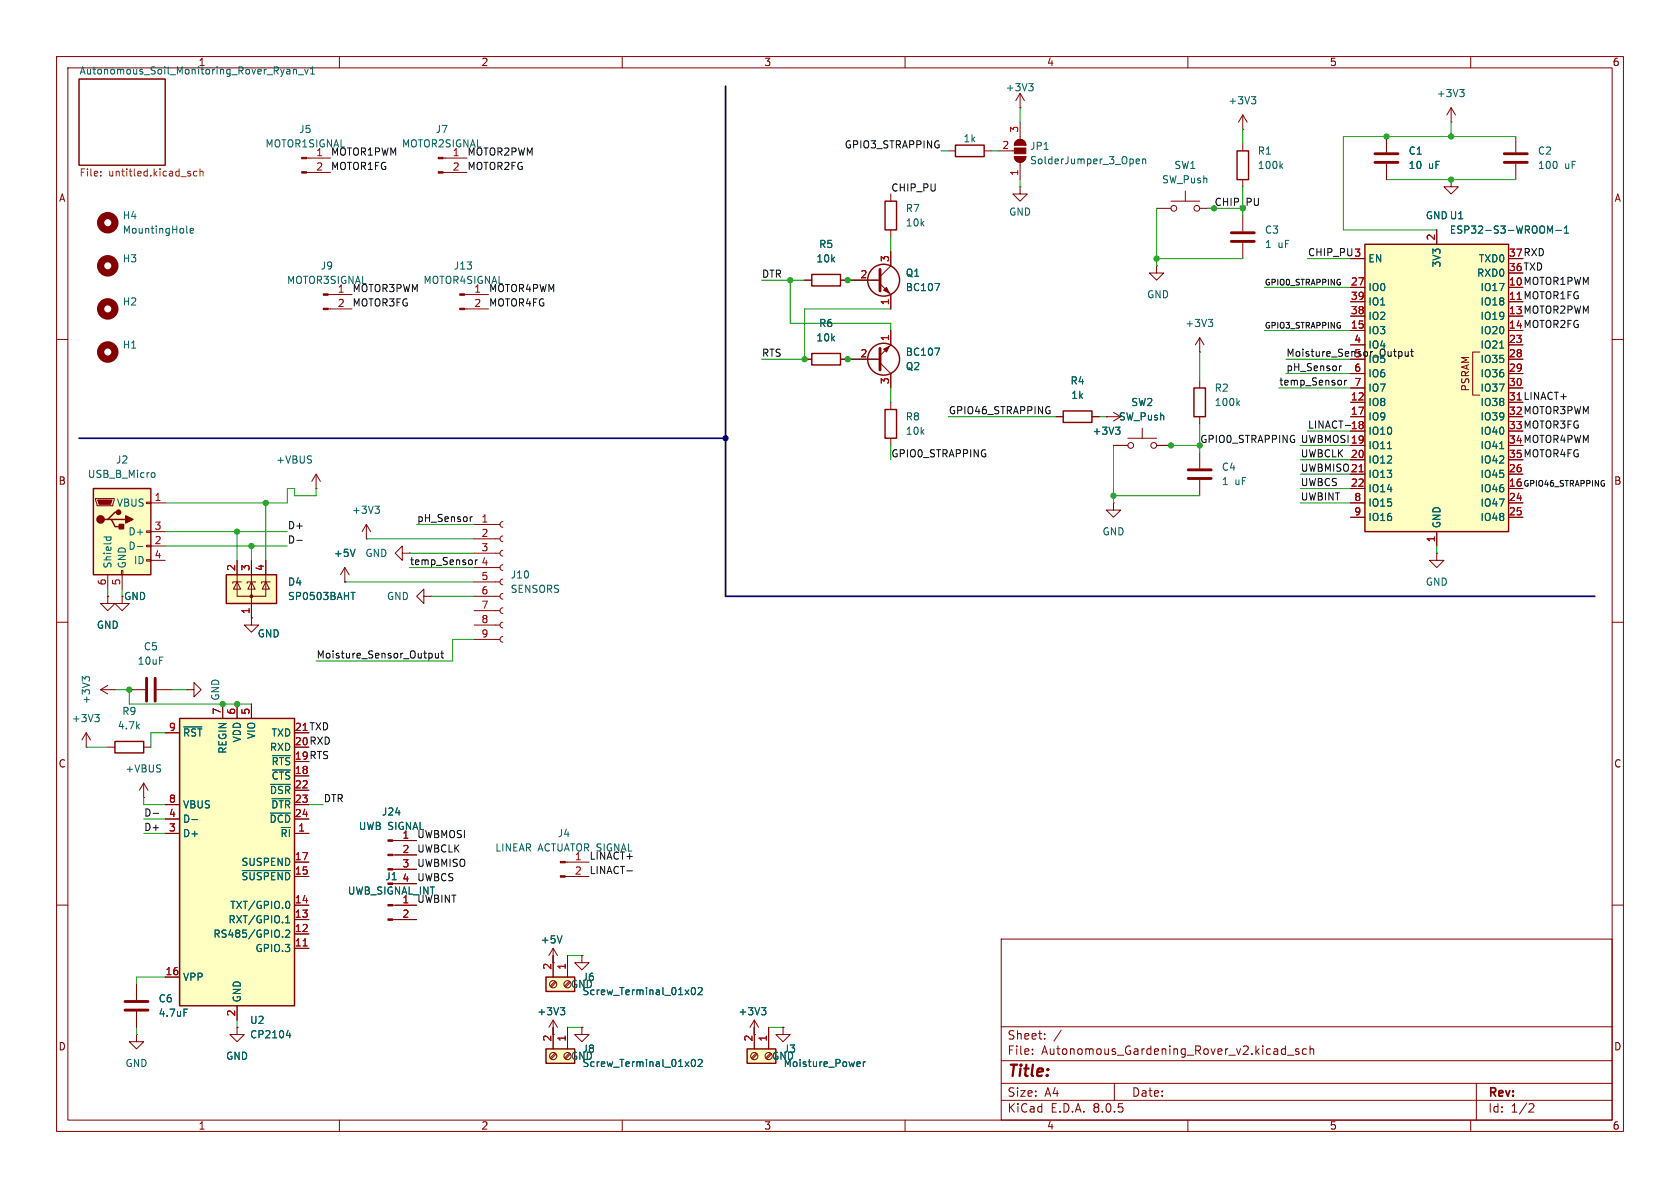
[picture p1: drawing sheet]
<svg xmlns="http://www.w3.org/2000/svg" width="297mm" height="210mm" viewBox="0 0 297 210" stroke-linecap="round" stroke-linejoin="round" font-family="sans-serif">
<g fill="none" stroke="#840000" stroke-width=".18">
<path d="M10 10h277v190h-277zM12 12h273v186h-273zM14 14h15.2v15.2h-15.2zM60 10v2M110 10v2M160 10v2M210 10v2M260 10v2M157.5 34.3v1.3M176.5 26.7h2.8M179.3 27.7h2.1a1.02 1.02 0 0 1-1.1 1 1.02 1.02 0 0 1-1-1zM179.6 24.9a1.02 1.02 0 0 1 1.1-.2 1.02 1.02 0 0 1 .7 1h-2.1z"/>
<path d="M180.3 33v1.3h1.3l-1.3 1.3-1.2-1.3h1.2M180.3 33h.1M180.3 21.6v3M180.3 28.7v3.1M204.5 36.8h2.5M207 35.6h5.1M209.5 33.8v1.8M212.1 36.8h2.5M219.7 22.9h.1M219.7 20.3l-.8 1.3M219.7 20.3v2.6M219.7 25.4v1.3"/>
<path d="M219.7 31.8v1.2M219.7 20.3l.8 1.3M245.1 24.1v2.8M245.1 29v2.8M10 60h2M149.9 49.5h5.7M155.6 50.2l1.9 1.9v2.5M157.5 44.5v2.5l-1.9 1.9M157.5 40.6v1.3M285 60h2M10 110h2M21.6 105.4v1.3h1.3l-1.3 1.3-1.3-1.3h1.3"/>
<path d="M44.4 109.2v1.3h1.3l-1.3 1.3-1.2-1.3h1.2M44.4 109.2h.1M285 110h2M22.9 121.9h2.8M27.7 121.9h2.8M33 121.9h1.3v-1.2l1.3 1.2-1.3 1.3v-1.3M33 121.9h.1M10 160h2M285 160h2M97.8 167.6l-.8 1.3M97.8 167.6v2.6M97.8 167.6l.8 1.3"/>
<path d="M177 166h108v32h-108zM41.9 181.6v1.3h1.3l-1.3 1.3-1.3-1.3h1.3M41.9 181.6h.1M60 198v2M110 198v2M160 198v2M177 194.5h108M177 191.5h108M177 187.5h108M177 181.5h108M182.5 186.3v.1M182.5 185.5v.1"/>
<path d="M184.7 183.6v.1M184.7 182.8v.1M187.6 182.1l-1.3 2M197 191.5v3M210 198v2M227.6 186.5h1.1M229.6 185.5l-.4-.1-.2 .2 .1 .2 .5 .2v.3h-.6M231 185.5l-.5-.1-.3 .3v.4l.2 .2h.6M231.6 185.5l.2-.1 .4 .1v.9M231.6 184.9v1.5M260 198v2M261 191.5v6.5"/>
<path d="M270.5 195.1l.5 .1 .2 .3-1 1.1h1"/>
<circle cx="207.5" cy="36.8" r=".51"/>
<circle cx="211.6" cy="36.8" r=".51"/>
</g>
<g fill="none" stroke="#006464" stroke-width=".18">
<path d="M50.8 12.2l.4 .1 .1 .8M51.3 13l-.5 .1M51.3 12.6h-.5M51.9 12.4l.1-.2 .4 .1v.8M51.9 12.2v.9M52.7 13.2h1M53.9 12.2l.3 .9 .3-.9M54.9 13.1h.7M54.9 12.2l.4-.4v1.3M221.2 17.1h.8l-.4 .5M221.8 17.6l.2 .2v.3l-.2 .3M200.8 28.5l.7-.1-.1-.2-.4-.1-.2 .2 .1 .6h.5"/>
<path d="M202 28.2l.2-.1 .3 .1v.8M202 28.1v.9M226.4 29.3l.4 .5M226.8 28.9l-.5 .5M165.3 50.1h.8l-.5 1.3M99.4 165.4l-.5 1.3"/>
</g>
<path d="M17.8 31v.1M17.8 30.3v.2M34.8 30.3h-.3l-.3 .2 .1 .6h.5M35.4 30.4l.1-.1h.3l.1 .8M35.4 29.8v1.3" fill="none" stroke="#725600" stroke-width=".18"/>
<path d="M243.1 28.7h4M243.1 27.2h4M155.6 47.6v3.8M25.9 119.9v4.1M27.4 119.9v4.1" fill="none" stroke="#840000" stroke-width=".51"/>
<g fill="#840000" stroke="#840000" stroke-width=".18">
<path d="M156.2 51.3l.5-.5 .5 1z"/>
<path d="M179.3 27.7h2.1a1.02 1.02 0 0 1-1.1 1 1.02 1.02 0 0 1-1-1z"/>
<path d="M179.3 26.2h2.1v1h-2.1z"/>
<path d="M179.6 24.9a1.02 1.02 0 0 1 1.1-.2 1.02 1.02 0 0 1 .7 1h-2.1z"/>
</g>
<g fill="none" stroke="#840000" stroke-width=".25">
<path d="M156.5 35.6h2v5h-2zM218.7 26.7h2v5.1h-2z"/>
<circle cx="156.2" cy="49.5" r="2.82"/>
</g>
<path d="M16.5 86.4h10.2v15.2h-10.2z" fill="#ffffc2"/>
<path d="M16.5 86.4h10.2v15.2h-10.2zM19 91.8h.7l.6 1.3h1.3M19.7 91.8h2.5M21 90.6h-.7l-1.3 1.2h-.6" fill="none" stroke="#840000" stroke-width=".25"/>
<g fill="#840000" stroke="#840000" stroke-width=".25">
<path d="M22.2 91.2l1.3 .6-1.3 .7z"/>
<path d="M21.1 92.7h.7v.8h-.7z"/>
<circle cx="17.8" cy="91.8" r=".63"/>
<circle cx="21" cy="90.6" r=".38"/>
</g>
<g fill="none" stroke="#840000" stroke-width=".18">
<path d="M256.5 19.1l-.7 1.2M256.5 19.1v2.5M256.5 19.1l.8 1.2M256.5 21.6h.1M16.9 88.1h3.3v.3l-.3 1h-2.8zM25.9 98.9h.8v.3h-.8zM25.9 96.4h.8v.2h-.8zM25.9 93.9h.8v.2h-.8zM25.9 88.8h.8v.2h-.8zM26.7 88.9h2.5M26.7 96.5h2.5M26.7 94h2.5"/>
<path d="M26.7 99.1h2.5M19 101.6v2.5M21.5 100.8h.2v.8h-.2zM21.6 101.6v2.5M69.4 162.6h4.3M69.4 160h4.3"/>
</g>
<g fill="#840000" stroke="#840000" stroke-width=".18">
<path d="M17.3 88.4h2.5l-.2 .8h-2.1z"/>
<path d="M68.6 162.4h.8v.3h-.8z"/>
<path d="M68.6 159.9h.8v.2h-.8z"/>
</g>
<path d="M258.1 15.8h.7l-.4 .5M258.6 16.3l.2 .2v.3l-.2 .3M18.4 94.9h1.2M18.8 94.9v.4M19.6 94.9v.4M24.3 96.6h1M27 83.6h.3l.1 .2-.1 .5-.3 .1" fill="none" stroke="#006464" stroke-width=".18"/>
<path d="M241.3 43.2h25.4v50.8h-25.4z" fill="#ffffc2"/>
<g fill="none" stroke="#840000" stroke-width=".25">
<path d="M168.9 25.7h5.1v2h-5.1zM143.5 48.5h5.1v2h-5.1zM241.3 43.2h25.4v50.8h-25.4zM143.5 62.5h5.1v2h-5.1zM20.3 131.1h5.1v2h-5.1z"/>
<circle cx="156.2" cy="63.5" r="2.82"/>
</g>
<g fill="none" stroke="#840000" stroke-width=".18">
<path d="M180.3 19.1h.1M180.3 16.5l-.7 1.3M180.3 16.5v2.6M180.3 16.5l.8 1.3M167.6 26.7h1.3M174 26.7h1.3M219.7 38.1v2.8M256.5 31.8v1.2h1.3l-1.3 1.3-1.2-1.3h1.2M256.5 31.8h.1M268 24.1v2.8M268 29v2.8M142.2 49.5h1.3"/>
<path d="M148.6 49.5h1.3M157.5 58.4v2.6l-1.9 1.9M204.5 47v1.3h1.2l-1.2 1.2-1.3-1.2h1.3M204.5 47h.1M212.1 59.7v2.5M212.1 59.7l-.8 1.3M212.1 59.7l.8 1.3M219.7 42.9v2.8M238.8 58.4h2.5M238.8 50.8h2.5M238.8 45.7h2.5M238.8 55.9h2.5"/>
<path d="M238.8 53.3h2.5M254 40.6v2.6M142.2 63.5h1.3M148.6 63.5h7M155.6 64.1l1.9 1.9v2.6M196.8 78.7h2.6M199.4 77.5h5.1M201.9 75.7v1.8M204.5 78.7h2.5M212.1 62.2h.1M238.8 71.1h2.5M238.8 73.7h2.5"/>
<path d="M238.8 76.2h2.5M238.8 78.7h2.5M238.8 61h2.5M238.8 66h2.5M238.8 68.6h2.5M261.6 62.2h-1.3v7.7h1.3M266.7 61h2.5M266.7 63.5h2.5M266.7 66h2.5M266.7 68.6h2.5M212.1 80v2.8M212.1 84.8v2.8"/>
<path d="M238.8 86.4h2.5M238.8 81.3h2.5M238.8 83.8h2.5M238.8 88.9h2.5M238.8 91.4h2.5M254 94v2.5M266.7 86.4h2.5M266.7 83.8h2.5M266.7 88.9h2.5M266.7 91.4h2.5M19 105.4v1.3h1.3l-1.3 1.3-1.2-1.3h1.2M19 105.4h.1"/>
<path d="M15.2 132.1h.1M15.2 129.5l-.7 1.3M15.2 129.5v2.6M15.2 129.5l.8 1.3M17.8 121.9l1.2 .8M17.8 121.9h2.5M19 121.2l-1.2 .7M19 132.1h1.3M20.3 121.9h.1M25.4 132.1h1.3M99.9 154.9h4.2M99.9 152.4h4.2"/>
<path d="M24.1 174v2.8M24.1 178.8v2.8M24.1 182.9v1.3h1.3l-1.3 1.2-1.2-1.2h1.2M24.1 182.9h.1"/>
<circle cx="199.9" cy="78.7" r=".51"/>
<circle cx="204" cy="78.7" r=".51"/>
</g>
<g fill="none" stroke="#006464" stroke-width=".18">
<path d="M181.9 14.8h.7l-.4 .5M182.4 15.3l.2 .2v.3l-.2 .3M213.6 56.5h.8l-.4 .4M214.1 56.9l.3 .3v.3l-.3 .2M274 40.9l.4-1v1.3M275.1 40.7h.9M276.6 41.2h.7M276.6 40.3l.3-.4v1.3M165.3 61.5h.8l-.5 1.3M245.3 79.3h.7M265.1 79.3h.7M265.1 61.5h.7"/>
<path d="M15 119.9l.3-.3h.3l.2 .3M15 120l-.5-.4v.8M16.8 126.3h.7l-.4 .5M17.3 126.8l.2 .2v.3l-.2 .3M32.5 178.4h.6"/>
</g>
<path d="M240.3 83.4h.7" fill="none" stroke="#a90000" stroke-width=".18"/>
<path d="M265.9 28.7h4.1M265.9 27.2h4.1M217.7 42.7h4M217.7 41.1h4M155.6 61.6v3.8M210.1 84.6h4M210.1 83.1h4M22.1 178.6h4.1M22.1 177h4.1" fill="none" stroke="#840000" stroke-width=".51"/>
<g fill="#840000" stroke="#840000" stroke-width=".18">
<path d="M156.2 61.7l1-.5-.5 1z"/>
<path d="M99.1 154.8h.8v.3h-.8z"/>
<path d="M99.1 152.3h.8v.2h-.8z"/>
</g>
<path d="M132.1 185.4h5.1v2.6h-5.1z" fill="#ffffc2"/>
<path d="M132.1 185.4h5.1v2.6h-5.1z" fill="none" stroke="#840000" stroke-width=".25"/>
<g fill="none" stroke="#840000" stroke-width=".18">
<path d="M133.3 180.3v5.1M133.3 180.3l-.7 1.3M133.3 180.3l.8 1.3M133.7 186.2l-.9 .8M133.9 186.3l-.9 .9M135.9 181.6v3.8M136.2 186.2l-.8 .8M136.4 186.3l-.8 .9M138.4 181.6v1.3h1.3l-1.3 1.3-1.2-1.3h1.2M138.4 181.6h.1"/>
<circle cx="133.3" cy="186.7" r=".63"/>
<circle cx="135.9" cy="186.7" r=".63"/>
</g>
<path d="M134.6 178.1h.8l-.4 .5M135.2 178.6l.2 .3v.3l-.2 .2M151.7 187.7l.3 .1 .1 .2-.6 .1M152 188.5h-.3M152.6 187.7v.8M153 187.7l-.4 .2" fill="none" stroke="#006464" stroke-width=".18"/>
<path d="M31.7 127h20.4v50.8h-20.4z" fill="#ffffc2"/>
<path d="M31.7 127h20.4v50.8h-20.4z" fill="none" stroke="#840000" stroke-width=".25"/>
<g fill="none" stroke="#840000" stroke-width=".18">
<path d="M25.4 138.4l-.8 1.3M25.4 138.4v2.6M25.4 138.4l.8 1.3M29.2 129.5h2.5M39.4 124.5v2.5M41.9 124.5v2.5M44.4 124.5v2.5M52.1 137.2h2.5M52.1 139.7h2.5M25.4 141h.1M29.2 147.3h2.5M29.2 142.2h2.5"/>
<path d="M29.2 144.8h2.5M52.1 147.3h2.5M52.1 154.9h2.5M52.1 152.4h2.5M52.1 142.2h2.5M52.1 144.8h2.5M29.2 172.7h2.5M41.9 177.8v2.5M52.1 167.6h2.5M52.1 165.1h2.5M52.1 162.6h2.5M52.1 160h2.5"/>
<path d="M102.9 181.6v1.3h1.2l-1.2 1.3-1.3-1.3h1.3M102.9 181.6h.1"/>
</g>
<path d="M53.6 167.2h.7" fill="none" stroke="#a90000" stroke-width=".18"/>
<g fill="none" stroke="#006464" stroke-width=".18">
<path d="M32.5 128.5h3.2M47.8 138.7h3.5M48.1 136.1h3.2M48.1 133.6h3.2M33.9 144.9h1M42.8 153.9h8.5M47.8 143.7h3.5M48.1 141.2h3.2M50.8 159.3a.68 .68 0 0 1 .4 .7 .68 .68 0 0 1-.4 .6M49.9 165.6v.1M50.5 164.5l.5-.1 .2 .4-.8 .9h.8M50.5 163.1h.7"/>
<path d="M50.5 162.2l.4-.3v1.2M50.6 183h.8M51.2 182.6v.9"/>
</g>
<path d="M96.5 185.4h5.1v2.6h-5.1z" fill="#ffffc2"/>
<path d="M96.5 185.4h5.1v2.6h-5.1z" fill="none" stroke="#840000" stroke-width=".25"/>
<g fill="none" stroke="#840000" stroke-width=".18">
<path d="M102.9 168.9v1.3h1.2l-1.2 1.3-1.3-1.3h1.3M102.9 168.9h.1M97.8 181.6v3.8M98.1 186.2l-.8 .8M98.3 186.3l-.8 .9M100.3 181.6v3.8M100.7 186.2l-.9 .8M100.8 186.3l-.8 .9"/>
<circle cx="97.8" cy="186.7" r=".63"/>
<circle cx="100.3" cy="186.7" r=".63"/>
</g>
<path d="M122.4 187.3h.1a.68 .68 0 0 1 .5 .6 .68 .68 0 0 1-.5 .6 .84 .84 0 0 1-.1-1.2zM123.4 187.4l.5-.1 .2 .3-.7 .9h.7" fill="none" stroke="#006464" stroke-width=".18"/>
<path d="M96.5 172.7h5.1v2.6h-5.1z" fill="#ffffc2"/>
<path d="M156.5 72.4h2v5.1h-2zM188 72.6h5v2.1h-5zM211.1 68.6h2v5.1h-2zM96.5 172.7h5.1v2.6h-5.1z" fill="none" stroke="#840000" stroke-width=".25"/>
<g fill="none" stroke="#840000" stroke-width=".18">
<path d="M54.2 30.5h4.2M54.2 27.9h4.2M78.3 30.5h4.2M78.3 27.9h4.2M58 54.6h4.2M58 52.1h4.2M82.1 54.6h4.3M82.1 52.1h4.3M157.5 71.1v1.3M157.5 77.5v1.2M186.7 73.7h1.3M193 73.7h1.3"/>
<path d="M195.6 73.7h.1M195.6 73.7h2.5M196.8 72.9l1.3 .8M198.1 73.7l-1.3 .7M212.1 67.3v1.3M212.1 73.7v1.2M55.9 86.4h.1M55.9 83.8l-.8 1.3M55.9 83.8v2.6M55.9 83.8l.7 1.3M64.8 95.3h.1M64.8 92.7l-.8 1.3"/>
<path d="M64.8 92.7v2.6M64.8 92.7l.7 1.3M196.8 88.9v1.3h1.3l-1.3 1.2-1.2-1.2h1.2M196.8 88.9h.1M254 97.8v1.3h1.3l-1.3 1.2-1.3-1.2h1.3M254 97.8h.1M61 102.9h.1M61 100.3l-.8 1.3M61 100.3v2.6M61 100.3l.7 1.3M69.4 153.7h4.3M69.4 151.1h4.3"/>
<path d="M69.4 148.6h4.3M69.8 156.2h3.9M97.8 168.9v3.8M98.1 173.5l-.8 .8M98.3 173.6l-.8 .9M100.3 168.9v3.8M100.7 173.5l-.9 .8M100.8 173.6l-.8 .9M97.8 180.3v2.6M97.8 180.3l-.8 1.3M97.8 180.3l.8 1.3"/>
<circle cx="97.8" cy="174" r=".63"/>
<circle cx="100.3" cy="174" r=".63"/>
</g>
<g fill="none" stroke="#006464" stroke-width=".18">
<path d="M33 41l.2 .2M33.6 40.8l.6-.1v-.3h-.4l-.2 .2 .1 .6h.5M197.2 75.5h.8l-.4 .5M197.7 76l.3 .2v.3l-.3 .3M218.8 71.2l.4 .5M219.2 70.9l-.5 .4M62.8 97.1l-.4 1.3M66.3 89.5h.8l-.5 .5M66.8 90l.3 .2v.3l-.3 .2M99 178.1h.8l-.4 .5M99.6 178.6l.2 .3v.3l-.2 .2M122.3 174.7l.2-.1a.68 .68 0 0 1 .5 .6 .68 .68 0 0 1-.5 .6l-.2-.1-.1-.3z"/>
<path d="M123.4 174.7l.5-.1 .2 .3-.7 .9h.7"/>
</g>
<g fill="#840000" stroke="#840000" stroke-width=".18">
<path d="M68.6 153.5h.8v.3h-.8z"/>
<path d="M68.6 151h.8v.3h-.8z"/>
<path d="M68.6 148.5h.8v.2h-.8z"/>
<path d="M53.3 30.4h.9v.2h-.9z"/>
<path d="M53.3 27.8h.9v.3h-.9z"/>
<path d="M57.1 54.5h.9v.2h-.9z"/>
<path d="M57.1 51.9h.9v.3h-.9z"/>
<path d="M81.3 54.5h.8v.2h-.8z"/>
<path d="M81.3 51.9h.8v.3h-.8z"/>
<path d="M77.5 30.4h.8v.2h-.8z"/>
<path d="M77.5 27.8h.8v.3h-.8z"/>
</g>
<g fill="none" stroke="#840000" stroke-width="1.3">
<circle cx="19" cy="39.4" r="1.27"/>
<circle cx="19" cy="54.6" r="1.27"/>
<circle cx="19" cy="47" r="1.27"/>
<circle cx="19" cy="62.2" r="1.27"/>
</g>
<path d="M40 101.6h8.9v5.1h-8.9z" fill="#ffffc2"/>
<path d="M40 101.6h8.9v5.1h-8.9z" fill="none" stroke="#840000" stroke-width=".25"/>
<circle cx="44.4" cy="105.4" r=".25" fill="#840000" stroke="#840000" stroke-width=".18"/>
<g fill="none" stroke="#840000" stroke-width=".18">
<path d="M245.1 24.1v2.8M245.1 29v2.8M256.5 31.8h.1M142.2 49.5h1.3M148.6 49.5h7M157.5 44.5v2.5M157.5 52.1v2.5M157.5 58.4v2.6M238.8 58.4h2.5M238.8 50.8h2.5M238.8 45.7h2.5M238.8 55.9h2.5"/>
<path d="M238.8 53.3h2.5M254 40.6v2.6M142.2 63.5h1.3M148.6 63.5h7M157.5 66v2.6M186.7 73.7h1.3M193 73.7h1.3M195.6 73.7h.1M196.8 78.7h2.6M204.5 78.7h2.5M238.8 71.1h2.5M238.8 73.7h2.5"/>
<path d="M238.8 76.2h2.5M238.8 78.7h2.5M238.8 61h2.5M238.8 66h2.5M238.8 68.6h2.5M266.7 61h2.5M266.7 63.5h2.5M266.7 66h2.5M266.7 68.6h2.5M41.9 99.1v3.8M44.4 99.1v10.1M47 99.1v3.8"/>
<path d="M71.1 97.8v-1.3l-1.3 1.3 1.3 1.3v-1.3h1.3M72.4 97.8h.1M83.8 97.8h4.6M83.8 95.3h4.6M83.8 92.7h4.6M88.9 99.8l-.4 .2-.1 .3 .1 .4 .4 .1M88.9 97.3l-.4 .1-.1 .4 .1 .3 .4 .2M88.9 94.7l-.4 .2-.1 .4 .1 .3 .4 .2M88.9 92.2l-.4 .2-.1 .3 .1 .4 .4 .1M238.8 86.4h2.5M238.8 81.3h2.5M238.8 83.8h2.5"/>
<path d="M238.8 88.9h2.5M238.8 91.4h2.5M254 94v2.5M266.7 86.4h2.5M266.7 83.8h2.5M266.7 88.9h2.5M266.7 91.4h2.5M19 105.4h.1M41.9 102.9v2.5h5.1v-2.5M41.9 102.9l.6 1.2h-1.2zM42.7 102.9h-1.6v.2M44.4 102.9l.7 1.2h-1.3z"/>
<path d="M44.4 109.2h.1M45.2 102.9h-1.5v.2M47 102.9l.6 1.2h-1.2zM47.8 102.9h-1.6v.2M61 102.9h.1M74.9 105.4v-1.3l-1.2 1.3 1.2 1.3v-1.3h1.3M76.2 105.4h.1M83.8 102.9h4.6M83.8 113h4.6M83.8 110.5h4.6M83.8 108h4.6M83.8 105.4h4.6"/>
<path d="M83.8 100.3h4.6M88.9 112.5l-.4 .2-.1 .3 .1 .4 .4 .1M88.9 110l-.4 .1-.1 .4 .1 .3 .4 .2M88.9 107.4l-.4 .2-.1 .4 .1 .3 .4 .2M88.9 104.9l-.4 .2-.1 .3 .1 .4 .4 .1M88.9 102.4l-.4 .1-.1 .4 .1 .3 .4 .2M29.2 129.5h2.5M39.4 124.5v2.5M41.9 124.5v2.5M44.4 124.5v2.5M52.1 137.2h2.5M52.1 139.7h2.5"/>
<path d="M29.2 147.3h2.5M29.2 142.2h2.5M29.2 144.8h2.5M52.1 147.3h2.5M52.1 154.9h2.5M52.1 152.4h2.5M52.1 142.2h2.5M52.1 144.8h2.5M69.8 148.6h3.9M69.8 151.1h3.9M69.8 153.7h3.9M69.8 156.2h3.9"/>
<path d="M24.1 174v2.8M24.1 178.8v2.8M29.2 172.7h2.5M41.9 177.8v2.5M52.1 167.6h2.5M52.1 165.1h2.5M52.1 162.6h2.5M52.1 160h2.5M69.8 162.6h3.9M69.8 160h3.9M97.8 168.9v3.8M100.3 168.9v3.8"/>
<path d="M102.9 168.9h.1M41.9 181.6h.1M97.8 181.6v3.8M100.3 181.6v3.8M102.9 181.6h.1M133.3 181.6v3.8M135.9 181.6v3.8M138.4 181.6h.1"/>
</g>
<g fill="none" stroke="#006464" stroke-width=".18">
<path d="M165.3 50.1h.8l-.5 1.3M274 40.9l.4-1v1.3M275.1 40.7h.9M276.6 41.2h.7M276.6 40.3l.3-.4v1.3M165.3 61.5h.8l-.5 1.3M197.2 75.5h.8l-.4 .5M197.7 76l.3 .2v.3l-.3 .3M245.3 79.3h.7M265.1 79.3h.7M265.1 61.5h.7M62.8 97.1l-.4 1.3"/>
<path d="M62 104.7h.8M32.5 128.5h3.2M47.8 138.7h3.5M48.1 136.1h3.2M48.1 133.6h3.2M33.9 144.9h1M42.8 153.9h8.5M47.8 143.7h3.5M48.1 141.2h3.2M50.8 159.3a.68 .68 0 0 1 .4 .7 .68 .68 0 0 1-.4 .6M32.5 178.4h.6M49.9 165.6v.1"/>
<path d="M50.5 164.5l.5-.1 .2 .4-.8 .9h.8M50.5 163.1h.7M50.5 162.2l.4-.3v1.2M99 178.1h.8l-.4 .5M99.4 165.4l-.5 1.3M99.6 178.6l.2 .3v.3l-.2 .2M122.3 174.7l.2-.1a.68 .68 0 0 1 .5 .6 .68 .68 0 0 1-.5 .6l-.2-.1-.1-.3zM123.4 174.7l.5-.1 .2 .3-.7 .9h.7M134.6 178.1h.8l-.4 .5M135.2 178.6l.2 .3v.3l-.2 .2M50.6 183h.8M51.2 182.6v.9"/>
<path d="M122.4 187.3h.1a.68 .68 0 0 1 .5 .6 .68 .68 0 0 1-.5 .6 .84 .84 0 0 1-.1-1.2zM123.4 187.4l.5-.1 .2 .3-.7 .9h.7M151.7 187.7l.3 .1 .1 .2-.6 .1M152 188.5h-.3M152.6 187.7v.8M153 187.7l-.4 .2"/>
</g>
<g fill="none" stroke="#0f0f0f" stroke-width=".18">
<path d="M236.8 64.7v.8M237.2 64.7l-.4 .2M237.7 67.2v.9M238.1 67.2l-.4 .3M247.4 62.1h.2l.3 .3-.1 .5-.4 .1M248.4 62.1l.1 .8 .3 .1 .2-.1M249 62.1v.9M249.4 62.1h.5M249.6 61.7v1.1l.3 .2M52.5 95.5h.9M83.1 91.4v.8M83.5 91.4l-.4 .2"/>
<path d="M84 99v.8M84.4 99l-.4 .2M75.9 115.5h.3l.2 .2v.5l-.5 .1M77 115.5v.8h.3l.2-.1M77.5 115.5v.8M77.9 115.5h.5M78.1 115.1v1l.3 .2M27.1 143.8h.9M110.8 153.9h1"/>
</g>
<path d="M128.3 15.2v90.2h153.6M14 77.5h114.3" fill="none" stroke="#000084" stroke-width=".3"/>
<g fill="none" stroke="#009600" stroke-width=".18">
<path d="M180.3 19.1v2.5M166.4 26.7h1.2M175.3 26.7h1.2M180.3 31.8v1.2M204.5 36.8v10.2M213.4 36.8h6.3M219.7 22.9v2.5M219.7 33v5.1M245.1 31.8h22.9M256.5 21.6v2.5M268 24.1h-30.5v16.5h16.5M134.6 49.5h7.6"/>
<path d="M139.7 49.5v7.7h17.8v1.2M149.9 49.5h5M157.5 41.9v2.6M157.5 54.6h-15.3v8.9h-7.6M204.5 45.7h15.2M223.5 50.8h15.3M223.5 58.4h15.3M231.1 45.7h7.7M149.9 63.5h5M157.5 68.6v2.5M157.5 78.7v2.6M167.6 73.7h19.1"/>
<path d="M194.3 73.7h1.3M196.8 78.7v10.2M205.7 78.7h6.4M212.1 62.2v5.1M212.1 74.9v5.1M226.1 68.6h12.7M227.3 63.5h11.5M227.3 66h11.5M229.9 78.7h8.9M231.1 76.2h7.7M29.2 96.5h21.6M29.2 94h21.6"/>
<path d="M41.9 94v5.1M44.4 96.5v2.6M47 88.9v10.2M55.9 86.4v1.2h-3.8v-1.2h-1.3v2.5h-21.6M64.8 95.3h19M72.4 97.8h11.4M73.7 92.7h10.1M196.8 87.6h15.3M229.9 88.9h8.9M229.9 86.4h8.9M229.9 81.3h8.9M229.9 83.8h8.9"/>
<path d="M254 96.5v1.3M19 104.1v1.3M21.6 104.1v1.3M61 102.9h22.8M72.4 100.3h11.4M76.2 105.4h7.6M83.8 113h-3.8v3.8h-24.1M15.2 132.1h3.8M20.3 121.9h2.6v2.6h21.5M29.2 129.5h-2.5v2.6M30.5 121.9h2.5M25.4 141v1.2h3.8"/>
<path d="M25.4 144.8h3.8M25.4 147.3h3.8M54.6 142.2h2.5M29.2 172.7h-5.1v1.3M97.8 168.9v1.3M100.3 168.9h2.6M24.1 181.6v1.3M41.9 180.3v1.3M97.8 181.6v1.3M100.3 181.6h2.6M133.3 181.6v1.3M135.9 181.6h2.5"/>
</g>
<path d="M240.3 83.4h.7M53.6 167.2h.7" fill="none" stroke="#a90000" stroke-width=".18"/>
<g fill="#009600" stroke="#009600" stroke-width=".18">
<circle cx="149.9" cy="49.5" r=".46"/>
<circle cx="139.7" cy="49.5" r=".46"/>
<circle cx="149.9" cy="63.5" r=".46"/>
<circle cx="39.4" cy="124.5" r=".46"/>
<circle cx="41.9" cy="124.5" r=".46"/>
<circle cx="22.9" cy="121.9" r=".46"/>
<circle cx="41.9" cy="94" r=".46"/>
<circle cx="245.1" cy="24.1" r=".46"/>
<circle cx="204.5" cy="45.7" r=".46"/>
<circle cx="256.5" cy="24.1" r=".46"/>
<circle cx="256.5" cy="31.8" r=".46"/>
<circle cx="207" cy="78.7" r=".46"/>
<circle cx="196.8" cy="87.6" r=".46"/>
<circle cx="44.4" cy="96.5" r=".46"/>
<circle cx="47" cy="88.9" r=".46"/>
<circle cx="142.2" cy="63.5" r=".46"/>
</g>
<circle cx="128.3" cy="77.5" r=".46" fill="#000084" stroke="#000084" stroke-width=".18"/>
<text font-size="2.8" fill="#840000" x="178" y="190.9">Title:</text>
<g font-size="2.1" fill="#840000">
<text x="178" y="184">Sheet:</text>
<text x="178" y="186.7">File:</text>
<text x="184.1" y="186.7">Autonomous_Gardening_Rover_v2.kicad_sch</text>
<text x="178" y="196.9">KiCad</text>
<text x="178" y="194.1">Size:</text>
<text x="184.7" y="194.1">A4</text>
<text x="185.7" y="196.9">E.D.A.</text>
<text x="193.3" y="196.9">8.0.5</text>
<text x="200" y="194.1">Date:</text>
<text x="263" y="194.3">Rev:</text>
<text x="263" y="196.9">Id:</text>
<text x="267.1" y="196.9">1/2</text>
</g>
<g font-size="1.8" fill="#006464">
<text x="35" y="11.9">1</text>
<text x="14" y="13.3">Autonomous_Soil_Monitoring_Rover_Ryan_v1</text>
<text x="177.7" y="16.3">+3V3</text>
<text x="253.9" y="17.4">+3V3</text>
<text x="52.8" y="23.7">J5</text>
<text x="76.9" y="23.7">J7</text>
<text x="217.1" y="18.6">+3V3</text>
<text x="46.8" y="26.3">MOTOR1SIGNAL</text>
<text x="55.8" y="27.7">1</text>
<text x="71" y="26.3">MOTOR2SIGNAL</text>
<text x="79.9" y="27.7">1</text>
<text x="170.2" y="25.4">1k</text>
<text x="182" y="26.7">JP1</text>
<text x="182" y="29.2">SolderJumper_3_Open</text>
<text x="222.3" y="27.5">R1</text>
<text x="248.9" y="27.5">C1</text>
<text x="271.8" y="27.5">C2</text>
<text x="205.3" y="32.6">SW_Push</text>
<text x="207.5" y="30.1">SW1</text>
<text x="222.3" y="30.1">100k</text>
<text x="248.9" y="30.1">10</text>
<text x="252.5" y="30.1">uF</text>
<text x="271.8" y="30.1">100</text>
<text x="276.6" y="30.1">uF</text>
<text x="21.6" y="39">H4</text>
<text x="21.6" y="41.5">MountingHole</text>
<text x="160" y="37.7">R7</text>
<text x="160" y="40.2">10k</text>
<text x="178.3" y="38.3">GND</text>
<text x="223.5" y="41.5">C3</text>
<text x="252" y="39">GND U1</text>
<text x="256.2" y="41.5">ESP32-S3-WROOM-1</text>
<text x="21.6" y="46.6">H3</text>
<text x="56.6" y="47.9">J9</text>
<text x="80.1" y="47.9">J13</text>
<text x="144.2" y="46.6">10k</text>
<text x="144.7" y="44">R5</text>
<text x="223.5" y="44">1</text>
<text x="225.9" y="44">uF</text>
<text x="241.8" y="46.6">EN</text>
<text x="254.9" y="47.4" transform="rotate(-90 254.9 47.4)">3V3</text>
<text x="261.3" y="46.6">TXD0</text>
<text x="50.6" y="50.4">MOTOR3SIGNAL</text>
<text x="59.6" y="51.8">1</text>
<text x="74.8" y="50.4">MOTOR4SIGNAL</text>
<text x="83.7" y="51.8">1</text>
<text x="160" y="51.7">BC107</text>
<text x="160" y="49.1">Q1</text>
<text x="202.7" y="52.9">GND</text>
<text x="241.8" y="51.7">IO0</text>
<text x="261" y="49.1">RXD0</text>
<text x="261.6" y="51.7">IO17</text>
<text x="21.6" y="54.2">H2</text>
<text x="144.7" y="58">R6</text>
<text x="209.4" y="58">+3V3</text>
<text x="241.8" y="59.3">IO3</text>
<text x="241.8" y="56.7">IO2</text>
<text x="241.8" y="54.2">IO1</text>
<text x="261.6" y="54.2">IO18</text>
<text x="261.6" y="56.7">IO19</text>
<text x="261.6" y="59.3">IO20</text>
<text x="21.6" y="61.8">H1</text>
<text x="144.2" y="60.6">10k</text>
<text x="160" y="63.1">BC107</text>
<text x="160" y="65.6">Q2</text>
<text x="241.8" y="61.8">IO4</text>
<text x="241.8" y="64.4">IO5</text>
<text x="261.6" y="61.8">IO21</text>
<text x="261.6" y="64.4">IO35</text>
<text x="189.2" y="68.2">R4</text>
<text x="189.3" y="70.7">1k</text>
<text x="199.9" y="72">SW2</text>
<text x="214.6" y="69.4">R2</text>
<text x="214.6" y="72">100k</text>
<text x="241.8" y="72">IO8</text>
<text x="241.8" y="66.9">IO6</text>
<text x="241.8" y="69.4">IO7</text>
<text x="261.6" y="66.9">IO36</text>
<text x="261.6" y="69.4">IO37</text>
<text x="261.6" y="72">IO38</text>
<text x="160" y="74.5">R8</text>
<text x="160" y="77.1">10k</text>
<text x="193" y="77.1">+3V3</text>
<text x="197.7" y="74.5">SW_Push</text>
<text x="241.8" y="74.5">IO9</text>
<text x="241.8" y="77.1">IO10</text>
<text x="261.6" y="74.5">IO39</text>
<text x="261.6" y="77.1">IO40</text>
<text x="20.4" y="82.1">J2</text>
<text x="48.7" y="82.1">+VBUS</text>
<text x="215.9" y="83.4">C4</text>
<text x="241.8" y="79.6">IO11</text>
<text x="241.8" y="82.1">IO12</text>
<text x="261.6" y="79.6">IO41</text>
<text x="261.6" y="82.1">IO42</text>
<text x="15.4" y="84.7">USB_B_Micro</text>
<text x="20.6" y="89.8">VBUS</text>
<text x="215.9" y="86">1</text>
<text x="218.3" y="86">uF</text>
<text x="241.8" y="84.7">IO13</text>
<text x="241.8" y="87.2">IO14</text>
<text x="241.8" y="89.8">IO15</text>
<text x="261.6" y="87.2">IO46</text>
<text x="261.6" y="89.8">IO47</text>
<text x="261.6" y="84.7">IO45</text>
<text x="22.6" y="94.8">D+</text>
<text x="62.1" y="91">+3V3</text>
<text x="194.8" y="94.8">GND</text>
<text x="241.8" y="92.3">IO16</text>
<text x="254.9" y="93.5" transform="rotate(-90 254.9 93.5)">GND</text>
<text x="261.6" y="92.3">IO48</text>
<text x="19.9" y="100.6" transform="rotate(-90 19.9 100.6)">Shield</text>
<text x="22.5" y="100.6" transform="rotate(-90 22.5 100.6)">GND</text>
<text x="22.6" y="97.4">D-</text>
<text x="23.6" y="99.9">ID</text>
<text x="58.9" y="98.7">+5V</text>
<text x="64.5" y="98.7">GND</text>
<text x="50.8" y="103.7">D4</text>
<text x="50.8" y="106.3">SP0503BAHT</text>
<text x="68.3" y="106.3">GND</text>
<text x="90.2" y="105">SENSORS</text>
<text x="90.2" y="102.5">J10</text>
<text x="252" y="103.7">GND</text>
<text x="17" y="111.4">GND</text>
<text x="45.5" y="112.9">GND</text>
<text x="24.2" y="117.7">10uF</text>
<text x="25.3" y="115.2">C5</text>
<text x="16.1" y="124.6" transform="rotate(-90 16.1 124.6)">+3V3</text>
<text x="39" y="124" transform="rotate(-90 39 124)">GND</text>
<text x="12.6" y="127.9">+3V3</text>
<text x="20.7" y="129.1">4.7k</text>
<text x="21.5" y="126.6">R9</text>
<text x="32.3" y="130.4">~{RST}</text>
<text x="42.8" y="131.3" transform="rotate(-90 42.8 131.3)">VDD</text>
<text x="45.3" y="130.7" transform="rotate(-90 45.3 130.7)">VIO</text>
<text x="47.9" y="130.4">TXD</text>
<text x="22.1" y="136.8">+VBUS</text>
<text x="40.2" y="133.3" transform="rotate(-90 40.2 133.3)">REGIN</text>
<text x="47.6" y="132.9">RXD</text>
<text x="47.9" y="135.5">~{RTS}</text>
<text x="32.3" y="143.1">VBUS</text>
<text x="47.6" y="140.6">~{DSR}</text>
<text x="47.9" y="143.1">~{DTR}</text>
<text x="47.9" y="138">~{CTS}</text>
<text x="32.3" y="148.2">D+</text>
<text x="32.3" y="145.6">D-</text>
<text x="47.5" y="145.6">~{DCD}</text>
<text x="49.5" y="148.2">~{RI}</text>
<text x="63.3" y="146.9">UWB SIGNAL</text>
<text x="67.4" y="144.4">J24</text>
<text x="73.7" y="148.2">UWBMOSI</text>
<text x="98.5" y="148.2">J4</text>
<text x="42.6" y="155.8">~{SUSPEND}</text>
<text x="42.6" y="153.3">SUSPEND</text>
<text x="68" y="155.8">J1</text>
<text x="87.5" y="150.7">LINEAR</text>
<text x="95.1" y="150.7">ACTUATOR SIGNAL</text>
<text x="101.5" y="152.1">1</text>
<text x="40.6" y="160.9">TXT/GPIO.0</text>
<text x="61.4" y="158.3">UWB_SIGNAL_INT</text>
<text x="37.6" y="166">RS485/GPIO.2</text>
<text x="40.3" y="163.4">RXT/GPIO.1</text>
<text x="95.5" y="167">+5V</text>
<text x="32.3" y="173.6">VPP</text>
<text x="45.1" y="168.5">GPIO.3</text>
<text x="102.9" y="173.6">J6</text>
<text x="27.9" y="177.4">C6</text>
<text x="27.9" y="179.9">4.7uF</text>
<text x="42.8" y="177.3" transform="rotate(-90 42.8 177.3)">GND</text>
<text x="94.9" y="179.7">+3V3</text>
<text x="100.8" y="174.9">GND</text>
<text x="102.9" y="176.1">Screw_Terminal_01x02</text>
<text x="130.5" y="179.7">+3V3</text>
<text x="44.1" y="181.2">U2</text>
<text x="44.1" y="183.7">CP2104</text>
<text x="22.1" y="188.8">GND</text>
<text x="39.9" y="187.6">GND</text>
<text x="100.8" y="187.6">GND</text>
<text x="102.9" y="186.3">J8</text>
<text x="102.9" y="188.8">Screw_Terminal_01x02</text>
<text x="136.4" y="187.6">GND</text>
<text x="138.4" y="186.3">J3</text>
<text x="138.4" y="188.8">Moisture_Power</text>
</g>
<g font-size="1.8" fill="#840000">
<text x="85" y="11.9">2</text>
<text x="135" y="11.9">3</text>
<text x="185" y="11.9">4</text>
<text x="235" y="11.9">5</text>
<text x="285" y="11.9">6</text>
<text x="10.3" y="35.9">A</text>
<text x="285.3" y="35.9">A</text>
<text x="266.7" y="45.5">37 RXD</text>
<text x="266.7" y="50.5">10 MOTOR1PWM</text>
<text x="266.7" y="48">36 TXD</text>
<text x="266.7" y="55.6">13 MOTOR2PWM</text>
<text x="266.7" y="58.2">14 MOTOR2FG</text>
<text x="227.3" y="63.2">Moisture_Sensor_Output</text>
<text x="260" y="69.3" transform="rotate(-90 260 69.3)">PSRAM</text>
<text x="266.7" y="73.4">32 MOTOR3PWM</text>
<text x="266.7" y="75.9">33 MOTOR3FG</text>
<text x="266.7" y="78.5">34 MOTOR4PWM</text>
<text x="266.7" y="81">35 MOTOR4FG</text>
<text x="10.3" y="85.9">B</text>
<text x="285.3" y="85.9">B</text>
<text x="21.8" y="106.3">GND</text>
<text x="52" y="131.8">20 RXD</text>
<text x="10.3" y="135.9">C</text>
<text x="52" y="134.4">19 RTS</text>
<text x="285.3" y="135.9">C</text>
<text x="10.3" y="185.9">D</text>
<text x="97.5" y="184.2" transform="rotate(-90 97.5 184.2)">2</text>
<text x="133.1" y="184.2" transform="rotate(-90 133.1 184.2)">2</text>
<text x="285.3" y="185.9">D</text>
<text x="35" y="199.9">1</text>
<text x="85" y="199.9">2</text>
<text x="135" y="199.9">3</text>
<text x="185" y="199.9">4</text>
<text x="235" y="199.9">5</text>
<text x="285" y="199.9">6</text>
</g>
<g font-size="1.8" fill="#a90000">
<text x="180.1" y="23.6" transform="rotate(-90 180.1 23.6)">3</text>
<text x="177.1" y="26.4">2</text>
<text x="55.8" y="30.2">2</text>
<text x="79.9" y="30.2">2</text>
<text x="180.1" y="31.2" transform="rotate(-90 180.1 31.2)">1</text>
<text x="157.2" y="46.4" transform="rotate(-90 157.2 46.4)">3</text>
<text x="239.3" y="45.5">3</text>
<text x="253.7" y="42.6" transform="rotate(-90 253.7 42.6)">2</text>
<text x="266.7" y="45.5">37</text>
<text x="152" y="49.3">2</text>
<text x="238.7" y="50.5">27</text>
<text x="238.7" y="53.1">39</text>
<text x="266.7" y="53.1">11 MOTOR1FG</text>
<text x="266.7" y="50.5">10</text>
<text x="266.7" y="53.1">11</text>
<text x="266.7" y="48">36</text>
<text x="59.6" y="54.4">2</text>
<text x="83.7" y="54.4">2</text>
<text x="157.2" y="54" transform="rotate(-90 157.2 54)">1</text>
<text x="238.7" y="58.2">15</text>
<text x="238.7" y="55.6">38</text>
<text x="266.7" y="55.6">13</text>
<text x="266.7" y="58.2">14</text>
<text x="152" y="63.2">2</text>
<text x="157.2" y="60.4" transform="rotate(-90 157.2 60.4)">1</text>
<text x="239.3" y="60.7">4</text>
<text x="239.3" y="63.2">5</text>
<text x="239.3" y="65.8">6</text>
<text x="266.7" y="60.7">23</text>
<text x="266.7" y="63.2">28</text>
<text x="266.7" y="65.8">29</text>
<text x="157.2" y="68" transform="rotate(-90 157.2 68)">3</text>
<text x="238.7" y="70.9">12</text>
<text x="239.3" y="68.3">7</text>
<text x="266.7" y="68.3">30</text>
<text x="266.7" y="70.9">31 LINACT+</text>
<text x="266.7" y="70.9">31</text>
<text x="238.7" y="73.4">17</text>
<text x="238.7" y="75.9">18</text>
<text x="266.7" y="73.4">32</text>
<text x="266.7" y="75.9">33</text>
<text x="238.7" y="81">20</text>
<text x="238.7" y="78.5">19</text>
<text x="238.7" y="83.6">21</text>
<text x="266.7" y="83.6">26</text>
<text x="266.7" y="78.5">34</text>
<text x="266.7" y="81">35</text>
<text x="27.2" y="88.6">1</text>
<text x="238.7" y="86.1">22</text>
<text x="239.3" y="88.6">8</text>
<text x="266.7" y="86.1">16</text>
<text x="266.7" y="88.6">24</text>
<text x="27.2" y="93.7">3</text>
<text x="85" y="92.5">1</text>
<text x="85" y="95">2</text>
<text x="239.3" y="91.2">9</text>
<text x="253.7" y="96" transform="rotate(-90 253.7 96)">1</text>
<text x="266.7" y="91.2">25</text>
<text x="27.2" y="96.3">2</text>
<text x="27.2" y="98.8">4</text>
<text x="41.7" y="101" transform="rotate(-90 41.7 101)">2</text>
<text x="44.2" y="101" transform="rotate(-90 44.2 101)">3</text>
<text x="46.7" y="101" transform="rotate(-90 46.7 101)">4</text>
<text x="85" y="97.5">3</text>
<text x="85" y="100.1">4</text>
<text x="18.8" y="103.6" transform="rotate(-90 18.8 103.6)">6</text>
<text x="21.3" y="103.6" transform="rotate(-90 21.3 103.6)">5</text>
<text x="85" y="102.6">5</text>
<text x="85" y="105.2">6</text>
<text x="85" y="107.7">7</text>
<text x="44.2" y="108.7" transform="rotate(-90 44.2 108.7)">1</text>
<text x="85" y="110.2">8</text>
<text x="85" y="112.8">9</text>
<text x="29.8" y="129.3">9</text>
<text x="39.1" y="126.4" transform="rotate(-90 39.1 126.4)">7</text>
<text x="41.7" y="126.4" transform="rotate(-90 41.7 126.4)">6</text>
<text x="44.2" y="126.4" transform="rotate(-90 44.2 126.4)">5</text>
<text x="52" y="129.3">21 TXD</text>
<text x="52" y="131.8">20</text>
<text x="52" y="129.3">21</text>
<text x="52" y="136.9">18</text>
<text x="52" y="134.4">19</text>
<text x="29.8" y="142">8</text>
<text x="52" y="139.4">22</text>
<text x="52" y="142">23</text>
<text x="29.8" y="147.1">3</text>
<text x="29.8" y="144.5">4</text>
<text x="52" y="144.5">24</text>
<text x="52.6" y="147.1">1</text>
<text x="71" y="148.3">1</text>
<text x="52" y="154.7">15</text>
<text x="52" y="152.1">17</text>
<text x="71" y="150.9">2</text>
<text x="71" y="153.4">3</text>
<text x="71" y="156">4</text>
<text x="101.5" y="154.7">2</text>
<text x="52" y="159.8">14</text>
<text x="71" y="159.8">1</text>
<text x="52" y="167.4">11</text>
<text x="52" y="164.8">12</text>
<text x="52" y="162.3">13</text>
<text x="71" y="162.3">2</text>
<text x="29.2" y="172.5">16</text>
<text x="97.5" y="171.5" transform="rotate(-90 97.5 171.5)">2</text>
<text x="100.1" y="171.5" transform="rotate(-90 100.1 171.5)">1</text>
<text x="41.7" y="179.8" transform="rotate(-90 41.7 179.8)">2</text>
<text x="100.1" y="184.2" transform="rotate(-90 100.1 184.2)">1</text>
<text x="135.6" y="184.2" transform="rotate(-90 135.6 184.2)">1</text>
</g>
<g font-size="1.8" fill="#0f0f0f">
<text x="58.4" y="27.6">MOTOR1PWM</text>
<text x="82.5" y="27.6">MOTOR2PWM</text>
<text x="149.2" y="26.3">GPIO3_STRAPPING</text>
<text x="58.4" y="30.1">MOTOR1FG</text>
<text x="82.5" y="30.1">MOTOR2FG</text>
<text x="157.5" y="33.9">CHIP_PU</text>
<text x="231.1" y="45.4">CHIP_PU 3</text>
<text x="62.2" y="51.7">MOTOR3PWM</text>
<text x="86.4" y="51.7">MOTOR4PWM</text>
<text x="134.6" y="49.2">DTR</text>
<text x="62.2" y="54.3">MOTOR3FG</text>
<text x="86.4" y="54.3">MOTOR4FG</text>
<text x="134.6" y="63.2">RTS</text>
<text x="227.3" y="65.7">pH_Sensor</text>
<text x="226.1" y="68.2">temp_Sensor</text>
<text x="167.6" y="73.3">GPIO46_STRAPPING</text>
<text x="231.1" y="75.9">LINACT- 18</text>
<text x="157.5" y="80.9">GPIO0_STRAPPING</text>
<text x="229.9" y="83.5">UWBMISO21</text>
<text x="229.9" y="80.9">UWBCLK</text>
<text x="229.9" y="88.6">UWBINT</text>
<text x="229.9" y="86">UWBCS</text>
<text x="50.8" y="93.6">D+</text>
<text x="73.7" y="92.4">pH_Sensor</text>
<text x="50.8" y="96.2">D-</text>
<text x="72.4" y="100">temp_Sensor</text>
<text x="55.9" y="116.5">Moisture_Sensor_Output</text>
<text x="57.1" y="141.9">DTR</text>
<text x="25.4" y="144.4">D-</text>
<text x="25.4" y="147">D+</text>
<text x="73.7" y="155.9">UWBCS</text>
<text x="73.7" y="153.3">UWBMISO</text>
<text x="73.7" y="150.8">UWBCLK</text>
<text x="104.1" y="154.6">LINACT-</text>
<text x="104.1" y="152.1">LINACT+</text>
<text x="73.7" y="159.7">UWBINT</text>
</g>
<g font-size="1.8" fill="#725600">
<text x="14" y="31.5">File:</text>
<text x="19.2" y="31.5">untitled.kicad_sch</text>
</g>
<g font-size="1.8" fill="#009600">
<text x="214.6" y="36.5">CHIP_PU</text>
<text x="212.1" y="78.4">GPIO0_STRAPPING UWBMOSI19</text>
</g>
<g font-size="1.4" fill="#0f0f0f">
<text x="223.5" y="50.5">GPIO0_STRAPPING</text>
<text x="223.5" y="58.1">GPIO3_STRAPPING</text>
<text x="269.2" y="86.1">GPIO46_STRAPPING</text>
</g>
</svg>
